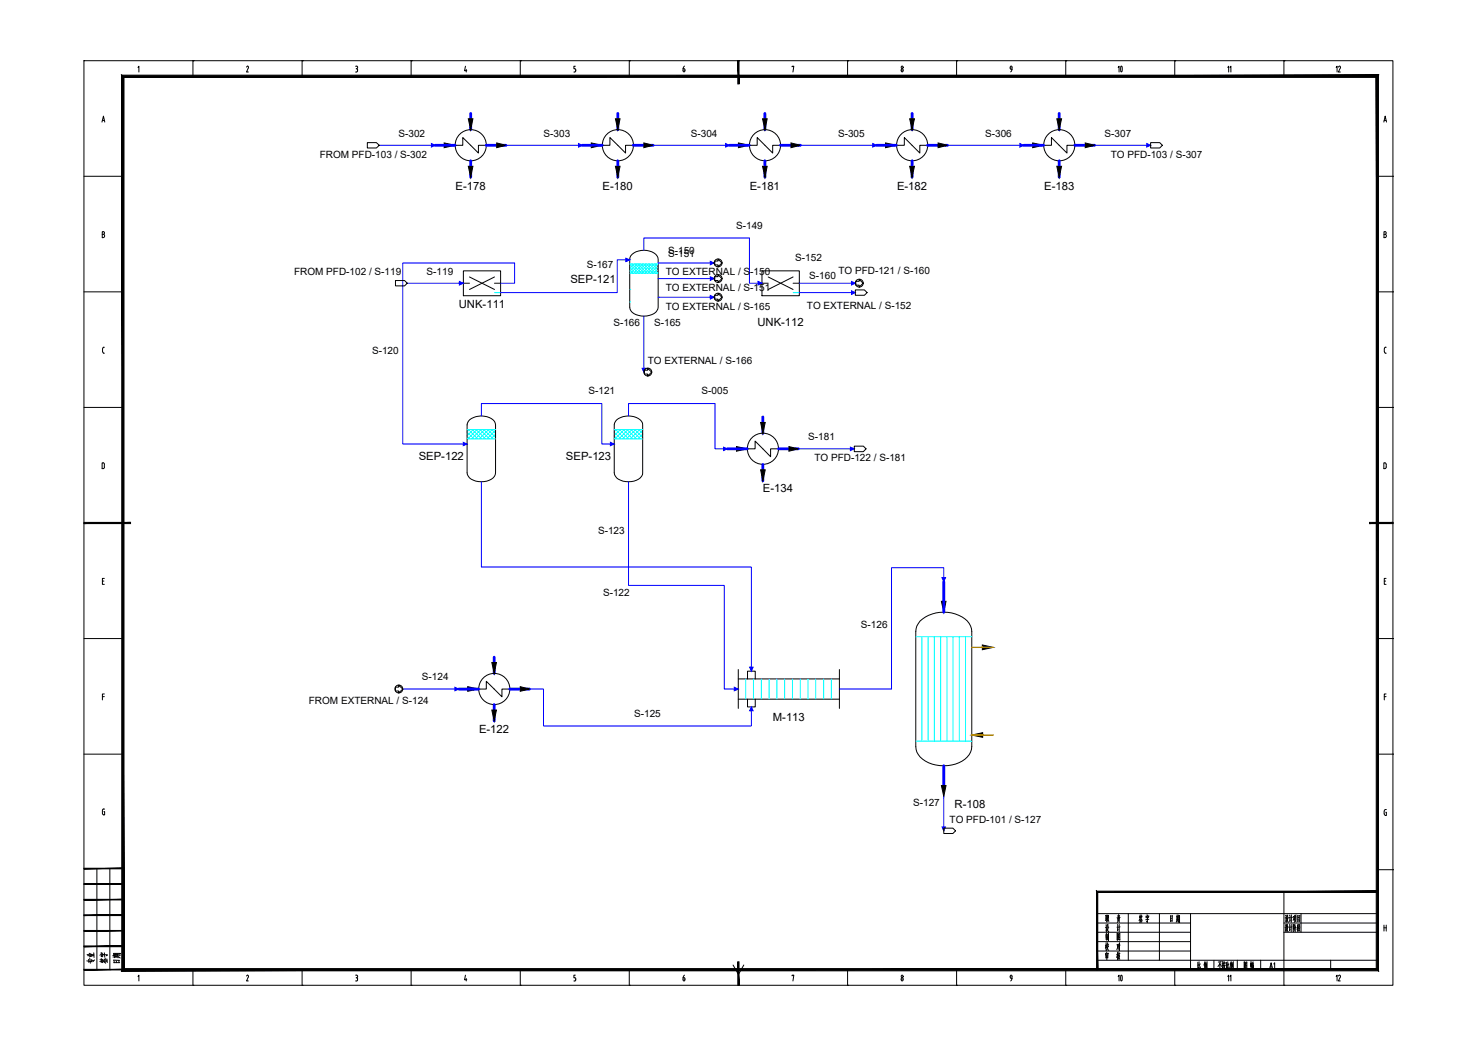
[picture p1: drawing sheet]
<svg xmlns="http://www.w3.org/2000/svg" width="420mm" height="297mm" viewBox="0 0 420 297" stroke-linecap="round" stroke-linejoin="round" font-family="sans-serif">
<g fill="none" stroke="#000" stroke-width=".28">
<path d="M23.9 17.3h372.1v262.8h-372.1zM39.2 19.2l.3-.4v1.7M54.8 17.3h.1M54.8 17.3v4.4M70.4 18.8l.2 .2v.3M70.4 18.8l-.3 .3M70.6 19.4l-.5 1.1h.5M85.9 17.3h.1M85.9 17.3v4.4M101.1 18.8h.3M101.2 19.5h.2M101.4 18.8l.3 .3-.3 .4"/>
<path d="M101.4 19.5l.3 .4M101.6 19.9v.2M116.9 17.3h.1M116.9 17.3v4.4M132.3 18.8l-.2 1.3h.6M132.5 19.7v.8M147.9 17.3h.1M147.9 17.3v4.4M163.6 18.8h-.5v.7l.5 .1v.5M178.9 17.3h.1M178.9 17.3v4.4M194.6 18.8l-.4 .7"/>
<path d="M194.7 19.9v.2M194.7 19.9l-.1-.3-.4-.1v.6M209.9 17.3h.1M225.2 19v-.2h.5l-.3 1.7M240.9 17.3h.1M240.9 17.3v4.4M256.7 19.9v.2M256.7 19.9l-.2-.4-.3 .6M271.9 17.3h.1M271.9 17.3v4.4M287.2 19.1l.3-.3 .2 .3M287.2 19.4l.3 .3"/>
<path d="M287.2 19.2v.2M287.7 19.6l-.4 .8M287.7 19.2v.5h-.3M303 17.3h.1M303 17.3v4.4M334 17.3h.1M334 17.3v4.4M365 17.3h.1M365 17.3v4.4M29 34.7l.4-1.7 .4 1.7M29.1 34.2h.6M101.1 20.5h.3"/>
<path d="M101.7 20.1l-.3 .3M163.7 20.1l-.1 .3-.5 .1M194.2 20.1l.2 .3 .3-.3M256.2 20.1l.3 .3 .2-.3M393.4 34.7l.4-1.7 .4 1.7M393.5 34.2h.5M23.9 50.1h11M391.6 50.1h4.4M396 50.1h.1M29.1 65.9l.6 .1v.4l-.3 .2 .3 .5-.1 .3-.5 .1zM29.1 66.6h.3M393.4 65.9l.6 .1v.4l-.2 .2 .3 .5-.1 .3-.6 .1z"/>
<path d="M393.4 66.6h.4M23.9 83h11M29.2 99.1v.9M29.2 100l.3 .4M29.4 98.7h.3M29.5 98.7l-.3 .4M391.6 83h4.4M393.5 99.1v.9M393.6 100l.2 .4M393.8 98.7h.3M393.8 98.7l-.2 .4M396 83h.1"/>
<path d="M23.9 115.8h11M29.4 100.4h.3M391.6 115.8h4.4M393.8 100.4h.3M396 115.8h.1M29.7 132.1v.6M29.7 132l-.2-.4h-.5v1.6l.5-.1 .2-.4M393.4 131.6l.6 .2v1.2l-.3 .2h-.3zM396 148.7h.1M29.1 165.2h.4M29.7 164.4h-.6v1.7h.6M393.5 165.2h.4"/>
<path d="M394 164.4h-.5v1.7h.5M23.9 181.5h11M29.1 198h.6M29.7 197.3h-.6v1.7M391.6 181.5h4.4M393.5 198h.5M394 197.3h-.5v1.7M396 181.5h.1M23.9 214.4h11M391.6 214.4h4.4M396 214.4h.1M29.4 230h.3"/>
<path d="M29.4 229.9l-.2 .3-.1 1M29.5 230.7h.2v.9l-.4-.1-.2-.4M393.8 230.1h.3M393.8 230.1l-.3 .5 .1 .9 .2 .3M393.9 230.9h.2v.9h-.3M27.5 246.9v28.7M31.2 246.9v28.7M311.9 259.7h79.7M320.7 259.7v13.3M326.1 260l.1 .3M329.6 259.7v13.3M338.4 259.7v15.9"/>
<path d="M365 253.5v26.6M369.9 259.7v5.3M391.6 247.2h4.4M396 247.2h.1M39.2 277.6l.3-.4v1.6M54.8 275.6v4.5M70.1 277.4l.4-.2 .1 .5M70.6 277.8l-.5 1h.5M85.9 275.6v4.5M101.1 277.2h.3M101.1 278.8h.3M101.2 277.9h.2"/>
<path d="M101.4 277.2l.2 .2v.3l-.2 .2 .3 .4M101.6 278.3v.2M101.7 278.5l-.3 .3M116.9 275.6v4.5M132.3 277.2l-.2 1.3h.6M132.5 278.1v.7M147.9 275.6v4.5M163.4 277.9l.3 .4M163.6 277.2h-.5v.7h.3M163.6 278.3v.2M163.7 278.5l-.1 .3h-.5M178.9 275.6v4.5"/>
<path d="M194.2 278.5l.2 .3 .3-.3M194.4 277.9h-.2v.6M194.5 277.9l.2 .4M194.6 277.2l-.4 .7M194.7 278.3v.2M208.4 274.3l1.5 2.7 1.5-2.7M225.2 277.4v-.2h.5l-.3 1.6M240.9 275.6v4.5M256.2 278.3l.3-.4 .2 .4M256.2 278.5l.3 .3 .2-.3M256.2 278.3v.2M256.7 278.3v.2"/>
<path d="M271.9 275.6v4.5M287.2 277.5l.3-.3 .2 .3M287.2 277.6l.3 .5M287.7 278.1l-.4 .7M287.7 277.6v.5h-.3M303 275.6v4.5M311.9 273h79.7M311.9 262.4h26.5M311.9 265h26.5M311.9 267.7h26.5M311.9 270.3h26.5M324 261.6l.1 .3"/>
<path d="M324.1 260l-.2 .9M324.1 260.5l.1 .3M324.2 261.5l.1 .4M324.3 260.8l.5 .8M324.3 260.7l-.5 1M324.3 260.4l-.3 .1M324.4 261.3h-.4M324.5 260.1l-.2 .6M324.5 261.5l-.1 .6M324.5 260.5l.1 .3M324.6 262l-.7 .2M324.7 260.4l-.3 .1"/>
<path d="M325.8 260.3v.5M326.2 261v1.2l-.2-.3M326.3 260.8h-.4M326.4 260.7l-.2 .4M326.5 260.4l-.7 .1M326.6 260.3l-.1 .5M326.6 261.3l-.9 .1M332.8 260.3v1.7M333.1 261l-.3 .1M333.2 261.7l-.4 .1M333.2 260.3l-.4 .1M333.3 260.3l-.1 1.6"/>
<path d="M334 275.6v4.5M334.6 260.1v1.3M334.6 261.6l-.2 .5M334.8 261.6v.3M334.8 260.8h-.2M334.8 261.1h-.2M334.9 260l-.1 1.4M335 260.4l-.5 .1M335 261.4l-.6 .1M335.1 260.2l-.1 2M335.3 260.7l-.2 .1M335.3 261.2l-.2 .1"/>
<path d="M335.3 260.2v2l-.1-.2M335.3 260.3h-.2M340.5 273.5v1.7M340.8 274.2l-.3 .1M340.8 274.9l-.4 .5M340.9 273.4v1.8l.2 .2h.1v-.6M341.2 274l-.3 .6M342.5 273.8v1.6M342.5 273.3l-.2 1M342.6 274.4l.1 .3M342.7 273.7l-.2 .9M342.8 274.1h-.2"/>
<path d="M342.8 274l-.2 1.3M342.9 273.6l-.4 .2M343 273.9v.9M343.1 273.3v2.1l-.1-.3M345.1 273v2.6M346.8 273.9v1.5M346.9 273.4l-.7 1.3M346.9 274.1l.3 .6M347.2 273.4l-.9 .1M347.6 273.2v2.2l-.2-.2M347.7 274.3l-.3 .3M347.7 273.9l-.3 .1"/>
<path d="M347.8 273.6v.5M348 273.9l-.1 .9 .4 .6M348 273.3l.1 .3M348.1 274.4l-.4 1.1M348.3 273.7l-.5 .1M348.3 273.6l-.1 .4M348.3 274.4l-.6 .1M348.6 273.5v1.7M348.9 274.9l-.3 .5M348.9 274.2l-.3 .1M349 273.4v1.8l.2 .1h.2v-.5M349.3 273.9l-.3 .7"/>
<path d="M349.9 273.7v1.7M350 273.3l-.3 1M350 274.4l.1 .3M350.1 273.7l-.1 .9M350.3 274.1h-.2M350.3 274l-.3 1.3M350.3 273.6l-.3 .1M350.4 273.9v.9M350.6 273.3v2.1l-.2-.3M351.7 273v2.6M353.7 275.3h.7M353.7 273.4v2"/>
<path d="M354 274.1l.4 .5M354 274.9l.1 .2M354.1 274.6v.2M354.1 273.7l-.2 .6M354.2 273.9h-.2M354.3 273.8l-.5 .9M354.4 273.4v2M354.4 273.5l-.7 .1M355.5 273.8v.9M355.6 273.3v2.1M355.8 273.8v.9l-.1-.1M355.8 273.9l-.3 .1"/>
<path d="M355.9 274.4v1M356 273.8v.6M356.1 274.5v.8M356.3 273.8h-.3M356.3 273.8l-.1 .4M356.3 274.2h-.3M356.3 273.5h-.4M356.3 274.9h-.4M356.3 275.3l-.4 .1M356.3 274.5h-.4M356.3 274.4v1M365 262.4h26.6"/>
<path d="M365 265h26.6M365.4 262.8l.1 .4M365.4 260.2l.2 .3M365.5 263.5l-.2 .1M365.5 263.4v1M365.6 260.8l-.3 .1M365.6 260.8v1M365.7 264.1l-.3 .6M365.7 261.5l-.2 .5M365.7 263.2l-.1 .6M365.7 263.9l.5 .9M365.7 262.9l.3-.1v.6l.2 .1"/>
<path d="M365.7 262.8v.4M365.8 261.3l.5 .8M365.8 260.1l-.1 1M366 260.1v.7h.3M366 260.2h-.2M366 263.7l-.3 .1M366.1 263.6l-.6 1.2M366.1 261.1h-.4M366.1 261l-.5 1.2M366.6 262.8l.1 .4M366.6 260.1l.2 .4M366.6 263.5h-.2"/>
<path d="M366.6 263.4v1.1M366.7 260.8h-.2M366.7 260.7v1.2M366.8 264.1l-.2 .5M366.8 261.5l-.2 .4M367.1 262.7v2.1M367.1 260v2.2M367.3 263.5l-.5 .1M367.4 260.8l-.6 .1M367.6 262.7v2.1M367.8 262.8l-.1 1.3v-.2M367.8 260.5v.9"/>
<path d="M367.8 262.9h-.2M367.9 260.5h-.3M368 263.6l-.3 1.2M368 261.3l-.4 .3M368 260.5v1.1M368.1 262.9l.2 .8h.2M368.1 262.7l-.3 1M368.2 260.8l-.3 1.4M368.2 260.2v.4M368.2 261.6l.3 .5M368.2 263.5v1.4M368.4 260.6l-.4 .1"/>
<path d="M368.4 260.5v1.1M368.5 260.1l-.5 .1M368.8 262.9v1.8M368.9 260.2v1.8M369 263.6l-.2 .1M369 263.3h-.2M369 263.9l-.3 .2M369 262.8l-.2 .3M369.1 263.9l.5 .8M369.2 262.8l-.1 .9M369.4 262.8v.6l.2 .1M369.4 261.2l-.5 .1"/>
<path d="M369.4 260.8h-.5M369.4 262.9h-.2M369.4 263.8h-.3M369.5 263.7l-.5 1.1M369.5 261.7l-.6 .1M369.5 260.3l-.6 .1M369.5 260.2v1.8M378.3 273v2.6M393.4 263v1.7M393.4 263.7h.7M394.1 263v1.7M54.8 280.1h.1"/>
<path d="M85.9 280.1h.1M116.9 280.1h.1M147.9 280.1h.1M178.9 280.1h.1M209.9 280.1h.1M240.9 280.1h.1M271.9 280.1h.1M303 280.1h.1M334 280.1h.1M365 280.1h.1"/>
<circle cx="256.4" cy="19.1" r=".32"/>
<circle cx="256.4" cy="277.5" r=".32"/>
</g>
<g fill="#000" stroke="#000" stroke-width=".28">
<path d="M209.7 17.3l.4 6.6v-6.6zM209.7 17.3l.4 6.6h-.4z"/>
<path d="M34.6 21.4l.6 253.9v-253.3zM34.6 21.4l.6 253.9-.6 .7zM35.2 275.3l-.6 .7 356.6-.7zM34.6 276l356.6-.7 .7 .7zM391.2 22v253.3l.7 .7zM391.2 22l.7-.6v254.6zM35.2 22h356l.7-.6zM34.6 21.4h357.3l-356.7 .6z"/>
<path d="M23.9 148.5v.3l13.2-.3zM23.9 148.8l13.2-.3v.3z"/>
<path d="M389.3 148.8h6.7v-.3zM389.3 148.5h6.7l-6.7 .3z"/>
<path d="M23.9 255.8h11v-.2zM23.9 255.6h11l-11 .2z"/>
<path d="M23.9 251.4h11v-.2zM23.9 251.2h11l-11 .2z"/>
<path d="M23.9 247h11v-.2zM23.9 246.8h11l-11 .2z"/>
<path d="M312.1 253.7h79.5v-.4zM311.7 253.3h79.9l-79.5 .4zM311.7 253.3l.4 22.3v-21.9zM311.7 253.3l.4 22.3h-.4z"/>
<path d="M23.9 275.7h11v-.2zM23.9 275.5h11l-11 .2z"/>
<path d="M23.9 269.1h11v-.2zM23.9 268.9h11l-11 .2z"/>
<path d="M23.9 264.7h11v-.2zM23.9 264.5h11l-11 .2z"/>
<path d="M23.9 260.3h11v-.3zM23.9 260h11l-11 .3z"/>
<path d="M209.7 273.4v6.7h.4zM209.7 273.4h.4v6.7z"/>
</g>
<g fill="none" stroke="#0ff" stroke-width=".28">
<path d="M179 77.6l.1 .1M179 76.7l.9 1M179 75.9l1.7 1.8M179 75.1l2.6 2.6M179 75h8.1M179 77.7h8.1M179.4 75l-.4 .5M179.7 75l2.7 2.7M180.3 75l-1.3 1.3M180.6 75l2.6 2.7M181.1 75l-2.1 2.1M181.4 75l2.6 2.7"/>
<path d="M181.9 75l-2.6 2.7M182.2 75l2.6 2.7M182.7 75l-2.6 2.7M183 75l2.6 2.7M183.5 75l-2.6 2.7M183.8 75l2.6 2.7M184.3 75l-2.6 2.7M184.6 75l2.5 2.5M185.2 75l-2.7 2.7M185.4 75l1.7 1.7M186 75l-2.6 2.7M186.3 75l.8 .9"/>
<path d="M186.8 75l-2.6 2.7M187.1 75v.1M187.1 75.6l-2.1 2.1M187.1 76.4l-1.3 1.3M187.1 77.2l-.5 .5M132.8 122.1l8.1 .1M132.8 124.7h8.1M132.8 123.9l.8 .8M132.8 122.8l1.9 1.9M133.2 122.1l2.6 2.6M133.4 122.1l-.6 .7M134.3 122.1l2.6 2.6"/>
<path d="M134.5 122.1l-1.7 1.8M135.4 122.1l2.6 2.6M135.6 122.1l-2.6 2.6M136.5 122.1l2.6 2.6M136.7 122.1l-2.6 2.6M137.6 122.1l2.6 2.6M137.8 122.1l-2.6 2.6M138.7 122.1l2.2 2.3M138.9 122.1l-2.6 2.6M139.8 122.1l1.1 1.2M140 122.1l-2.6 2.6M140.9 122.3l-2.4 2.4"/>
<path d="M140.9 123.4l-1.3 1.3M140.9 124.5l-.2 .2M174.6 123.9l.9 .8M174.6 122.8l1.9 1.9M174.6 122.1l8.1 .1M174.6 124.7h8.1M175 122.1l2.6 2.6M175.2 122.1l-.6 .7M176.1 122.1l2.6 2.6M176.3 122.1l-1.7 1.8M177.2 122.1l2.6 2.6M177.4 122.1l-2.6 2.6"/>
<path d="M178.3 122.1l2.6 2.6M178.5 122.1l-2.6 2.6M179.4 122.1l2.6 2.6M179.6 122.1l-2.6 2.6M180.5 122.1l2.2 2.3M180.7 122.1l-2.6 2.6M181.6 122.1l1.1 1.2M181.8 122.1l-2.6 2.6M182.7 122.3l-2.4 2.4M182.7 123.4l-1.3 1.3M182.7 124.5l-.2 .2M212 193v5.7"/>
<path d="M214.2 193v5.7M216.4 193v5.7M218.6 193v5.7M220.8 193v5.7M223 193v5.7M225.3 193v5.7M227.5 193v5.7M229.7 193v5.7M231.9 193v5.7M234.1 193v5.7M236.3 193v5.7M260.3 181h16"/>
<path d="M262.1 181v29.7M263.8 181v29.7M265.6 181v29.7M267.4 181v29.7M269.2 181v29.7M270.9 181v29.7M272.7 181v29.7M274.5 181v29.7M260.3 210.7h16"/>
</g>
<g fill="none" stroke="#000" stroke-width=".28">
<path d="M129.4 41.3h2.2v-2.2l4.4 4.4v-2.2h2.2M171.2 41.3h2.2v-2.2l4.4 4.4v-2.2h2.2M213 41.3h2.3v-2.2l4.4 4.4v-2.2h2.2M254.8 41.3h2.3v-2.2l4.4 4.4v-2.2h2.2M296.7 41.3h2.2v-2.2l4.4 4.4v-2.2h2.2M179.7 72.3a5.3 5.3 0 0 1 7.1 .4l.3 1v13.6a2.73 2.73 0 0 1-2.5 2.3 5.2 5.2 0 0 1-5.3-1.3l-.3-1v-13.6l.3-1zM133.5 119.4a5.4 5.4 0 0 1 7.1 .4l.3 1v13.6a3.5 3.5 0 0 1-4.1 2.5 3.5 3.5 0 0 1-4-2.5v-13.6zM175.3 119.4a5.4 5.4 0 0 1 7.1 .4l.3 1v13.6a3.5 3.5 0 0 1-4 2.5 3.5 3.5 0 0 1-4.1-2.5v-13.6zM212.5 127.6h2.2v-2.2l4.4 4.4v-2.2h2.2M261.6 176.5a10.3 10.3 0 0 1 13.4 0 4.6 4.6 0 0 1 1.3 3v32.7a5.8 5.8 0 0 1-4.7 5 9.9 9.9 0 0 1-10.5-2.7l-.5-.7-.3-1.6v-32.7a4.3 4.3 0 0 1 1.3-3zM136 195.9h2.2v-2.2l4.5 4.4v-2.2h2.2M209.9 198.7h28.7"/>
<path d="M209.9 190.3v11.1M209.9 193h28.7M212.5 193v-2.2h2.2v2.2M212.5 198.7v2.2h2.2v-2.2M238.6 190.3v11.1"/>
<circle cx="133.8" cy="41.3" r="4.4"/>
<circle cx="175.6" cy="41.3" r="4.4"/>
<circle cx="217.5" cy="41.3" r="4.4"/>
<circle cx="259.3" cy="41.3" r="4.4"/>
<circle cx="301.1" cy="41.3" r="4.4"/>
<circle cx="216.9" cy="127.6" r="4.4"/>
<circle cx="140.5" cy="195.8" r="4.4"/>
</g>
<!-- layer: EQUIPMENT -->
<path d="M179 73.9h.1M179 77h.1M187.1 74.7h.1M187.1 79.2h.1M140.6 83.2h1.7M179 82.3h.1M179 85.8h.1M187.1 84.5h.1M225.5 83.2h1.7" fill="none" stroke="#0ff" stroke-width=".28"/>
<!-- layer: equipment_outline -->
<path d="M131.7 77h10.6v7.1h-10.6zM216.6 77h10.6v7.1h-10.6z" fill="none" stroke="#000" stroke-width=".28"/>
<!-- layer: internal_symbol -->
<path d="M133.5 78.7l7.1 3.6M140.6 78.7l-7.1 3.6M218.4 78.7l7.1 3.6M225.5 78.7l-7.1 3.6" fill="none" stroke="#000" stroke-width=".28"/>
<!-- layer: process_line -->
<path d="M131.7 80.5h1.8M140.6 80.5h1.7M216.6 80.5h1.8M225.5 80.5h1.7" fill="none" stroke="#000" stroke-width=".28"/>
<g fill="none" stroke="#00f" stroke-width=".8">
<path d="M133.8 32.2v4.7M175.6 32.2v4.7M217.5 32.2v4.7M259.3 32.2v4.7M301.1 32.2v4.7M123.7 41.3h5.7M133.8 45.7v4.7M138.2 41.3h5.6M165.6 41.3h5.6M175.6 45.7v4.7M180 41.3h5.7M207.4 41.3h5.6"/>
<path d="M217.5 45.7v4.7M221.9 41.3h5.6M249.2 41.3h5.6M259.3 45.7v4.7M263.7 41.3h5.7M291 41.3h5.7M301.1 45.7v4.7M305.5 41.3h5.7M216.9 118.5v4.7M206.8 127.6h5.7M216.9 132v4.7M221.3 127.6h5.6"/>
<path d="M268.3 165.3v8.7M130.4 195.9h5.6M140.5 186.8v4.6M144.9 195.9h5.6M140.5 200.3v4.6M268.3 217.7v5.6"/>
</g>
<g fill="#000" stroke="#000" stroke-width=".28">
<path d="M133.1 33.8h1.3l-.6 3.1zM174.9 33.8h1.4l-.7 3.1zM216.8 33.8h1.3l-.6 3.1zM258.6 33.8h1.4l-.7 3.1zM300.4 33.8h1.4l-.7 3.1zM126.3 40.6l3.1 .7-3.1 .7zM133.1 47.3h1.3l-.6 3.1zM141.2 40.6l2.6 .7-2.6 .7zM168.1 40.6l3.1 .7-3.1 .7zM174.9 47.3h1.4l-.7 3.1zM183 40.6l2.7 .7-2.7 .7zM209.9 40.6l3.1 .7-3.1 .7z"/>
<path d="M216.8 47.3h1.3l-.6 3.1zM224.9 40.6l2.6 .7-2.6 .7zM251.7 40.6l3.1 .7-3.1 .7zM258.6 47.3h1.4l-.7 3.1zM266.7 40.6l2.7 .7-2.7 .7zM293.6 40.6l3.1 .7-3.1 .7zM300.4 47.3h1.4l-.7 3.1zM308.5 40.6l2.7 .7-2.7 .7zM209.4 126.9l3.1 .7-3.1 .7zM216.2 120.1h1.3l-.6 3.1zM216.2 133.5h1.3l-.6 3.2zM224.3 126.9l2.6 .7-2.6 .7z"/>
<path d="M267.6 170.9h1.3l-.6 3.1zM133 195.2l3 .7-3 .6zM139.8 188.3h1.3l-.6 3.1zM147.9 195.2l2.6 .7-2.6 .6zM279.3 183.3l3 .7-3 .7zM139.8 201.8h1.3l-.6 3.1zM276.3 208.9l3-.6v1.3zM267.6 223.3h1.3l-.6 3.1z"/>
</g>
<path d="M276.3 184h6M276.3 208.9h6h-3" fill="none" stroke="#ffbf00" stroke-width=".38"/>
<!-- layer: STREAM -->
<g fill="none" stroke="#00f" stroke-width=".28">
<path d="M107.8 41.3h15.9M143.8 41.3h21.8M185.7 41.3h21.7M227.5 41.3h21.7M269.4 41.3h21.6M311.2 41.3h15.9M179 73.9h-3.5v9.3h-33.2M183 71.1v-3.5h30v12.9h3.6M187.1 74.7h15.9M187.1 79.2h15.9M115.8 80.5h15.9M142.3 80.5h4v-5.8h-31.8v51.5h18.3"/>
<path d="M183 89.9v15.9M187.1 84.5h15.9M227.2 80.5h15.9M227.2 83.2h15.9M136.8 118.2v-3.5h34.3v11.5h3.5M178.7 118.2v-3.5h24.6v12.9h3.5M136.8 136.9v24.3h76.8v29.6M178.7 136.9v29.5h27.2v29.5h4M226.9 127.6h16M268.3 165.3v-3.9h-14.9v34.5h-14.8M114.5 195.9h15.9M150.5 195.9h4v10.5h59.1v-5.5"/>
<path d="M268.3 226.4v9.8"/>
</g>
<!-- layer: STREAM_ARROW -->
<g fill="#00f" stroke="#00f" stroke-width=".28">
<path d="M205.7 127.1l1.1 .5-1.1 .5z"/>
<path d="M130.6 80l1.1 .5-1.1 .5z"/>
<path d="M131.7 125.7l1.1 .5-1.1 .5z"/>
<path d="M173.5 125.7l1.1 .5-1.1 .5z"/>
<path d="M213.1 189.6h1l-.5 1.2z"/>
<path d="M208.7 195.4l1.2 .5-1.2 .5z"/>
<path d="M129.3 195.4l1.1 .5-1.1 .5z"/>
<path d="M213.6 200.9l.5 1.1h-1z"/>
<path d="M267.8 164.2h1l-.5 1.1z"/>
<path d="M267.8 235.1h1l-.5 1.1z"/>
<path d="M215.5 80l1.1 .5-1.1 .5z"/>
<path d="M201.9 74.3l1.1 .4-1.1 .6z"/>
<path d="M201.9 78.7l1.1 .5-1.1 .5z"/>
<path d="M242 80l1.1 .5-1.1 .5z"/>
<path d="M242 82.7l1.1 .5-1.1 .5z"/>
<path d="M201.9 84l1.1 .5-1.1 .5z"/>
<path d="M182.5 104.7h1l-.5 1.1z"/>
<path d="M177.9 73.4l1.1 .5-1.1 .5z"/>
<path d="M241.8 127.1l1.1 .5-1.1 .5z"/>
<path d="M122.6 40.8l1.1 .5-1.1 .5z"/>
<path d="M164.5 40.8l1.1 .5-1.1 .5z"/>
<path d="M206.3 40.8l1.1 .5-1.1 .5z"/>
<path d="M248.1 40.8l1.1 .5-1.1 .5z"/>
<path d="M289.9 40.8l1.1 .5-1.1 .5z"/>
<path d="M326 40.8l1.1 .5-1.1 .5z"/>
</g>
<!-- layer: CONNECTOR -->
<g fill="none" stroke="#000" stroke-width=".28">
<path d="M104.4 40.5h2.6l.8 .8-.8 .8h-2.6zM327.1 40.5h2.6l.7 .8-.7 .8h-2.6zM112.4 79.7h2.6l.8 .8-.8 .8h-2.6zM203.2 74.2h.9v-.6l1.1 1.1-1.1 1.1v-.5h-.9zM203.2 78.6h.9v-.5l1.1 1.1-1.1 1.1v-.6h-.9zM243.3 80h.9v-.6l1.1 1.1-1.1 1.1v-.5h-.9zM203.2 83.9h.9v-.5l1.1 1.1-1.1 1.1v-.6h-.9zM243.1 82.4h2.6l.8 .8-.8 .7h-2.6zM183.2 105.2h.9v-.5l1.1 1.1-1.1 1.1v-.6h-.9zM242.9 126.8h2.5l.8 .8-.8 .8h-2.5zM112.4 195.3h1v-.5l1.1 1.1-1.1 1.1v-.6h-1zM268.3 235.4h2.6l.7 .8-.7 .7h-2.6z"/>
<circle cx="204.1" cy="74.7" r="1.12"/>
<circle cx="204.1" cy="79.2" r="1.12"/>
<circle cx="204.1" cy="84.5" r="1.12"/>
<circle cx="244.3" cy="80.5" r="1.12"/>
<circle cx="184.2" cy="105.8" r="1.12"/>
<circle cx="113.4" cy="195.8" r="1.12"/>
</g>
<text font-size="6.6" x="315.7" y="280.8">10</text>
<text font-size="6.2" x="315.7" y="22.2">10</text>
<g font-size="5.7">
<text x="27.9" y="275.2" transform="rotate(-90 27.9 275.2)">专业</text>
<text x="30.7" y="274.8">日期</text>
</g>
<g font-size="5.3">
<text x="312.9" y="266">设 计</text>
<text x="31.4" y="275.2" transform="rotate(-90 31.4 275.2)">签字</text>
<text x="312.9" y="271.3">校 对</text>
</g>
<g font-size="4.4">
<text x="382.1" y="21.9" transform="rotate(-90 382.1 21.9)">12</text>
<text x="363.4" y="276.6" transform="rotate(-90 363.4 276.6)">A1</text>
<text x="382.1" y="280.1" transform="rotate(-90 382.1 280.1)">12</text>
</g>
<g font-size="3.5">
<text x="350.7" y="21.9" transform="rotate(-90 350.7 21.9)">11</text>
<text x="350.7" y="280.1" transform="rotate(-90 350.7 280.1)">11</text>
</g>
<g font-size="3.2">
<text x="129.5" y="53.9">E-178</text>
<text x="171.3" y="53.9">E-180</text>
<text x="213.1" y="53.9">E-181</text>
<text x="255" y="53.9">E-182</text>
<text x="296.8" y="53.9">E-183</text>
<text x="162.2" y="80.5">SEP-121</text>
<text x="130.4" y="87.6">UNK-111</text>
<text x="215.3" y="92.5">UNK-112</text>
<text x="119" y="130.8">SEP-122</text>
<text x="160.9" y="130.8">SEP-123</text>
<text x="216.9" y="139.9">E-134</text>
<text x="136.2" y="208.5">E-122</text>
<text x="219.7" y="204.9">M-113</text>
<text x="271.3" y="229.6">R-108</text>
</g>
<g font-size="2.8">
<text x="113.3" y="38.8">S-302</text>
<text x="154.5" y="38.8">S-303</text>
<text x="196.4" y="38.8">S-304</text>
<text x="238.2" y="38.8">S-305</text>
<text x="280.1" y="38.8">S-306</text>
<text x="314" y="38.8">S-307</text>
<text x="90.9" y="44.8">FROM PFD-103 / S-302</text>
<text x="315.8" y="44.8">TO PFD-103 / S-307</text>
<text x="209.3" y="65">S-149</text>
<text x="166.8" y="76.2">S-167</text>
<text x="189.9" y="72.3">S-150</text>
<text x="189.9" y="73">S-151</text>
<text x="226.1" y="74.3">S-152</text>
<text x="238.3" y="77.8">TO PFD-121 / S-160</text>
<text x="83.6" y="78.3">FROM PFD-102 / S-119</text>
<text x="121.3" y="78.1">S-119</text>
<text x="189.3" y="78.3">TO EXTERNAL / S-150</text>
<text x="189.3" y="82.7">TO EXTERNAL / S-151</text>
<text x="230.1" y="79.2">S-160</text>
<text x="189.3" y="88">TO EXTERNAL / S-165</text>
<text x="229.4" y="87.9">TO EXTERNAL / S-152</text>
<text x="174.4" y="92.5">S-166</text>
<text x="186" y="92.7">S-165</text>
<text x="105.8" y="100.5">S-120</text>
<text x="184.1" y="103.6">TO EXTERNAL / S-166</text>
<text x="167.3" y="112">S-121</text>
<text x="199.5" y="112">S-005</text>
<text x="229.8" y="125.2">S-181</text>
<text x="231.5" y="131.1">TO PFD-122 / S-181</text>
<text x="170" y="151.7">S-123</text>
<text x="171.4" y="169.4">S-122</text>
<text x="244.8" y="178.6">S-126</text>
<text x="120" y="193.4">S-124</text>
<text x="87.8" y="200.1">FROM EXTERNAL / S-124</text>
<text x="180.3" y="203.7">S-125</text>
<text x="259.6" y="229.1">S-127</text>
<text x="269.9" y="234">TO PFD-101 / S-127</text>
</g>
</svg>
